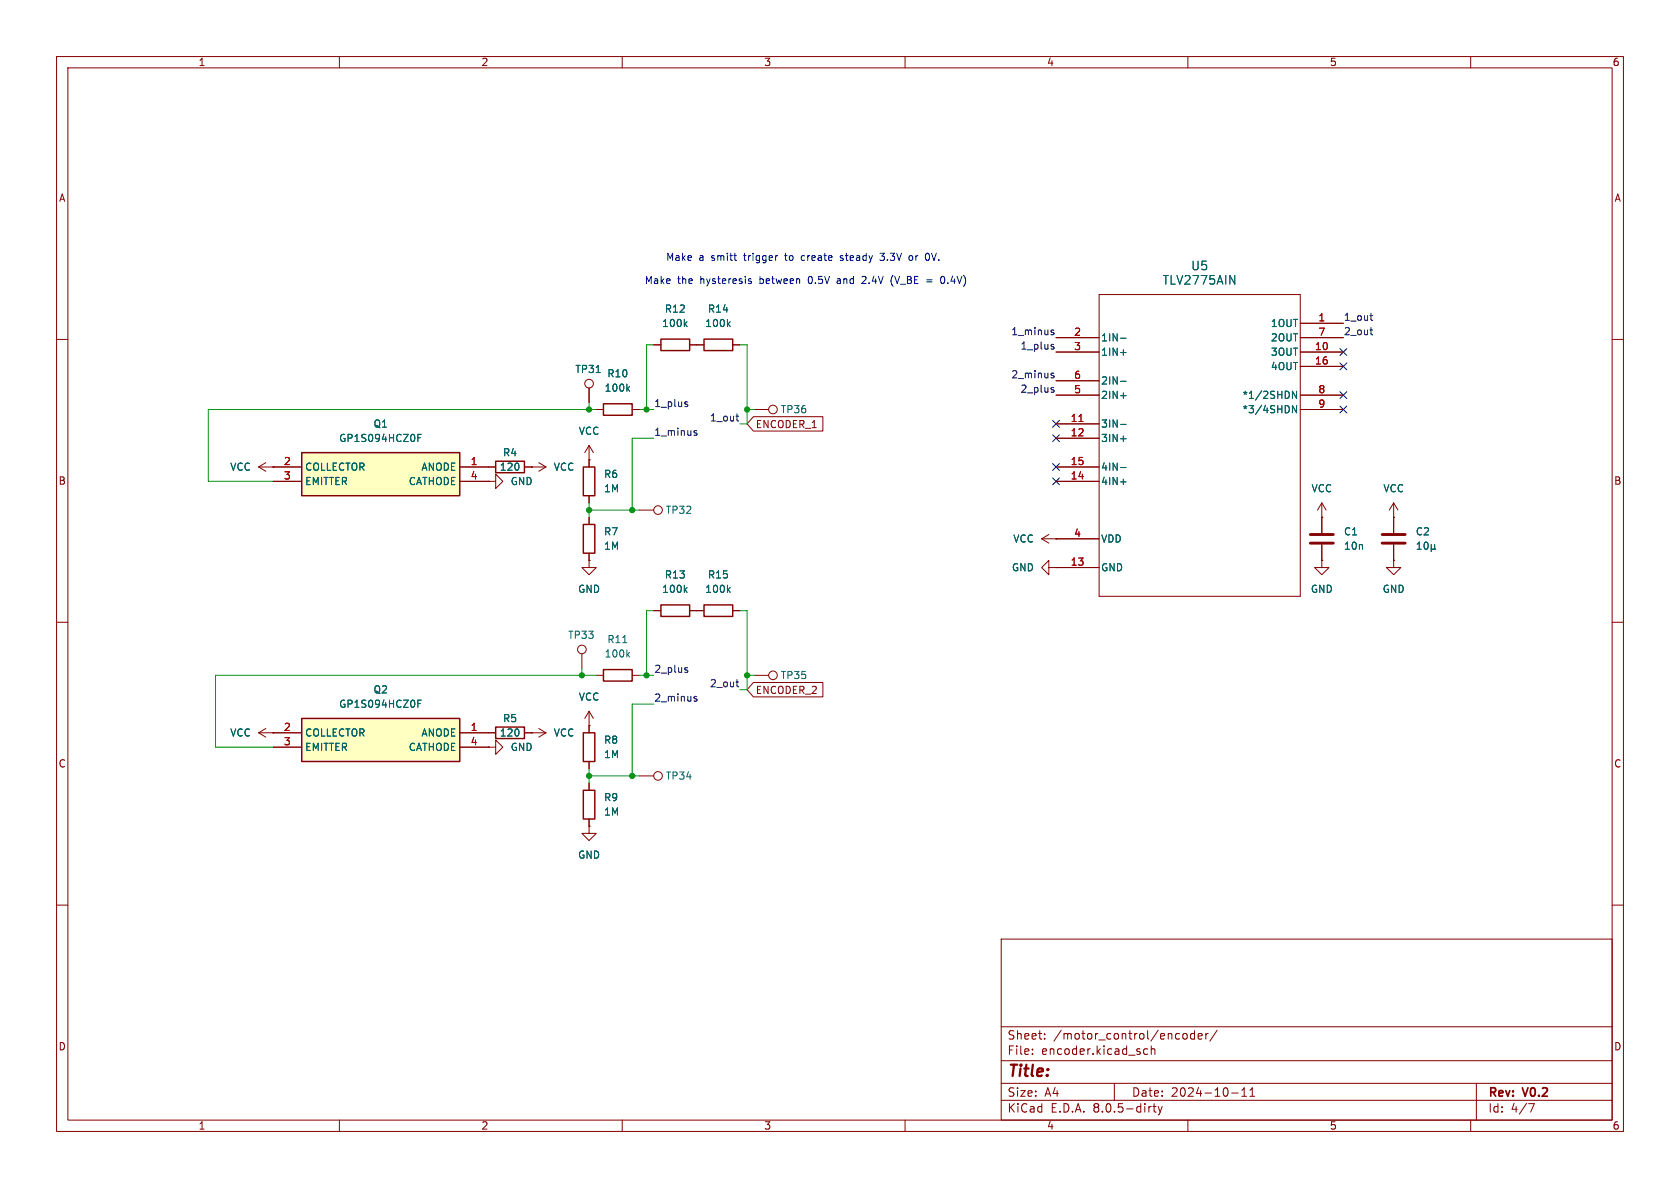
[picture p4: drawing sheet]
<svg xmlns="http://www.w3.org/2000/svg" width="297mm" height="210mm" viewBox="0 0 297 210" stroke-linecap="round" stroke-linejoin="round" font-family="sans-serif">
<g fill="none" stroke="#840000" stroke-width=".18">
<path d="M10 10h277v190h-277zM12 12h273v186h-273zM60 10v2M110 10v2M160 10v2M210 10v2M260 10v2M10 60h2M186.7 59.7h7.6M194.3 52.1h35.6v53.3h-35.6zM229.9 57.2h7.6M229.9 59.7h7.6"/>
<path d="M285 60h2M104.1 78.7l-.7 1.3M104.1 68.6v2.5M104.1 78.7v3.9M104.1 78.7l.8 1.3M105.4 72.4h1.3M111.8 72.4h1.2M115.6 61h1.2M121.9 61h2.6M129.5 61h1.3M133.3 72.4h2.6M186.7 62.2h7.6"/>
<path d="M186.7 74.9h7.6M186.7 77.5h7.6M186.7 69.9h7.6M186.7 67.3h7.6M229.9 72.4h7.6M229.9 62.2h7.6M229.9 64.8h7.6M229.9 69.9h7.6M86.4 85.1h1.2v-1.3l1.3 1.3-1.3 1.3v-1.3M86.4 85.1h.1M86.4 82.6h1.2M92.7 82.6h3.8"/>
<path d="M94 82.6h.1M95.2 81.8l1.3 .8M96.5 82.6l-1.3 .7M104.1 81.3h.1M104.1 87.6v1.3M104.1 91.4v1.3M104.1 97.8v1.3M113 90.2h2.6M184.1 95.3h10.2M184.1 95.3l1.3 .7M185.4 94.5l-1.3 .8M186.7 95.3h.1"/>
<path d="M186.7 82.6h7.6M186.7 85.1h7.6M233.7 99.1v1.2h1.2l-1.2 1.3-1.3-1.3h1.3M233.7 99.1h.1M233.7 91.4h.1M233.7 88.9l-.8 1.3M233.7 88.9v5.3M233.7 96.3v2.8M233.7 88.9l.7 1.3M246.4 99.1v1.2h1.2l-1.2 1.3-1.3-1.3h1.3M246.4 99.1h.1M246.4 91.4h.1"/>
<path d="M246.4 88.9l-.8 1.3M246.4 88.9v5.3M246.4 96.3v2.8M246.4 88.9l.7 1.3M10 110h2M102.9 115.6v2.5M105.4 119.4h1.3M111.8 119.4h1.2M115.6 108h1.2M121.9 108h2.6M129.5 108h1.3M133.3 119.4h2.6"/>
<path d="M185.4 100.3v-1.2l-1.3 1.2 1.3 1.3v-1.3h1.3M186.7 100.3h.1M186.7 100.3h7.6M285 110h2M45.7 129.5l1.3 .8M45.7 129.5h2.6M47 128.8l-1.3 .7M48.3 129.5h.1M104.1 128.3v1.2M104.1 134.6v1.3M113 137.2h2.6M10 160h2"/>
<path d="M285 160h2M177 166h108v32h-108zM60 198v2M110 198v2M160 198v2M177 194.5h108M177 191.5h108M177 187.5h108M177 181.5h108M182.5 186.3v.1M182.5 185.5v.1M184.7 183.6v.1"/>
<path d="M184.7 182.8v.1M197 191.5v3M202.9 185.5l-.4-.1-.3 .3v.4l.1 .2h.6M203.5 185.5l.2-.1 .4 .1 .1 .9M203.5 184.9v1.5M203.5 195.6l-.3 .1M203.8 195.6h.6M204 195.1v1.3l.4 .2M204.7 195.6l.4 1M205.1 196.6l-.1 .4-.3 .1M205.5 195.6l-.4 1M209.2 182.8l.4-.1 .3 .3v.4l-.3 .3-.4-.1-.1-.2v-.4z"/>
<path d="M210 198v2M211.2 182.8l-.5-.1-.2 .3v.4l.1 .2h.6M211.2 182.2v1.5M211.8 183.2l.7-.1v-.3l-.5-.1-.2 .2 .1 .7h.6M213.2 182.7v1M213.6 182.7l-.3 .1-.1 .2M215.2 182.1l-1.3 2M217.7 193.2h1.2M219.5 193.8h.9M219.5 192.7l.5-.4v1.5M221 193.8h.8M221 192.7l.4-.4v1.5"/>
<path d="M260 198v2M261 191.5v6.5M270.2 195.1h1l-.6 1.5"/>
<circle cx="104.1" cy="67.8" r=".76"/>
<circle cx="136.7" cy="72.4" r=".76"/>
<circle cx="116.3" cy="90.2" r=".76"/>
<circle cx="102.9" cy="114.8" r=".76"/>
<circle cx="136.7" cy="119.4" r=".76"/>
<circle cx="116.3" cy="137.2" r=".76"/>
</g>
<path d="M116.8 59.9h5.1v2.1h-5.1zM124.5 59.9h5v2.1h-5zM106.7 71.4h5.1v2h-5.1zM87.6 81.5h5.1v2.1h-5.1zM103.1 82.6h2.1v5h-2.1zM103.1 92.7h2.1v5.1h-2.1zM106.7 118.4h5.1v2h-5.1zM116.8 106.9h5.1v2.1h-5.1zM124.5 106.9h5v2.1h-5zM103.1 129.5h2.1v5.1h-2.1z" fill="none" stroke="#840000" stroke-width=".25"/>
<g fill="none" stroke="#006464" stroke-width=".18">
<path d="M121.1 57.2l.4 .5M121.5 56.9l-.5 .5M128.7 57.2l.4 .5M129.1 56.9l-.5 .5M198.1 59.8h1M217.4 48.7l.9 1.5v-1.5M105.4 65.9h.7M110.9 68.7l.4 .5M111.3 68.3l-.5 .5M198.1 75h1M198.1 77.6h1M198.1 62.3h1"/>
<path d="M198.1 69.9h1M198.1 67.4h1M229.2 69.2v1.2l-.7-1.2v1.2M229.2 71.7v1.3l-.7-1.3v1.3M198.1 85.2h1M198.1 82.6h1M250.5 97.1h.8M250.5 96.2l.4-.4v1.3M251.9 96l.2-.2a.68 .68 0 0 1 .4 .7 .68 .68 0 0 1-.4 .6l-.2-.1-.1-.4zM253 96.9l.2 .2h.2l.2-.2M253 96.3v1.2M253.6 96.9l.2 .2"/>
<path d="M253.6 96.3v.6M110.1 113.6h.7M110.9 115.7l.4 .4M111.3 115.3l-.5 .5M121.1 104.2l.4 .5M121.5 103.9l-.5 .5M128.7 104.2l.4 .5M129.1 103.9l-.5 .5"/>
</g>
<path d="M231.6 96h4.1M231.6 94.5h4.1M244.3 96h4.1M244.3 94.5h4.1" fill="none" stroke="#840000" stroke-width=".51"/>
<path d="M190.7 74.5h.8" fill="none" stroke="#a90000" stroke-width=".18"/>
<path d="M53.3 80h28v7.6h-28z" fill="#ffffc2"/>
<path d="M53.3 80h28v7.6h-28zM87.6 128.5h5.1v2.1h-5.1z" fill="none" stroke="#840000" stroke-width=".25"/>
<g fill="none" stroke="#840000" stroke-width=".18">
<path d="M45.7 82.6h7.6M45.7 82.6l1.3 .7M47 81.8l-1.3 .8M48.3 82.6h.1M48.3 85.1h5M81.3 82.6h5.1M81.3 85.1h5.1M104.1 99.1v1.2h1.3l-1.3 1.3-1.2-1.3h1.2M104.1 99.1h.1M86.4 129.5h1.2M92.7 129.5h3.8M94 129.5h.1"/>
<path d="M95.2 128.8l1.3 .7M96.5 129.5l-1.3 .8M104.1 128.3h.1M104.1 125.7l-.7 1.3M104.1 125.7v2.6M104.1 125.7l.8 1.3M104.1 146.1v1.2h1.3l-1.3 1.3-1.2-1.3h1.2M104.1 146.1h.1"/>
</g>
<path d="M73.9 77.4h.4M74.5 76.8h-.6v1.2" fill="none" stroke="#006464" stroke-width=".18"/>
<path d="M53.3 127h28v7.6h-28z" fill="#ffffc2"/>
<path d="M53.3 127h28v7.6h-28zM103.1 139.7h2.1v5.1h-2.1z" fill="none" stroke="#840000" stroke-width=".25"/>
<g fill="none" stroke="#840000" stroke-width=".18">
<path d="M186.7 59.7h7.6M229.9 57.2h7.6M229.9 59.7h7.6M104.1 68.6v2.5M105.4 72.4h1.3M111.8 72.4h1.2M115.6 61h1.2M121.9 61h2.6M129.5 61h1.3M133.2 73.7h12.3v2.5h-12.3l-1.1-1.3zM186.7 62.2h7.6M186.7 74.9h7.6"/>
<path d="M186.7 77.5h7.6M186.7 69.9h7.6M186.7 67.3h7.6M229.9 72.4h7.6M229.9 62.2h7.6M229.9 64.8h7.6M229.9 69.9h7.6M48.3 82.6h.1M48.3 82.6h5M48.3 85.1h5M81.3 82.6h6.3M81.3 85.1h5.1"/>
<path d="M86.4 85.1h.1M92.7 82.6h1.3M94 82.6h.1M104.1 99.1h.1M104.1 81.3h.1M104.1 81.3v1.3M104.1 87.6v1.3M104.1 91.4v1.3M104.1 97.8v1.3M186.7 95.3h.1M186.7 82.6h7.6M186.7 85.1h7.6"/>
<path d="M186.7 95.3h7.6M233.7 91.4h.1M233.7 99.1h.1M233.7 91.4v2.8M233.7 96.3v2.8M246.4 99.1h.1M246.4 91.4h.1M246.4 91.4v2.8M246.4 96.3v2.8M115.6 108h1.2M121.9 108h2.6M129.5 108h1.3"/>
<path d="M186.7 100.3h.1M186.7 100.3h7.6M48.3 129.5h.1M48.3 129.5h5M48.3 132.1h5M81.3 129.5h6.3M81.3 132.1h5.1M86.4 132.1h1.2v-1.3l1.3 1.3-1.3 1.3v-1.3M86.4 132.1h.1M92.7 129.5h1.3M94 129.5h.1M104.1 128.3h.1"/>
<path d="M104.1 128.3v1.2M104.1 134.6v1.3M104.1 138.4v1.3M133.2 120.6h12.3v2.6h-12.3l-1.1-1.3zM104.1 146.1h.1M104.1 144.8v1.3"/>
</g>
<g fill="none" stroke="#006464" stroke-width=".18">
<path d="M121.1 57.2l.4 .5M121.5 56.9l-.5 .5M128.7 57.2l.4 .5M129.1 56.9l-.5 .5M198.1 59.8h1M217.4 48.7l.9 1.5v-1.5M73.9 77.4h.4M74.5 76.8h-.6v1.2M105.4 65.9h.7M110.9 68.7l.4 .5M111.3 68.3l-.5 .5M198.1 75h1"/>
<path d="M198.1 77.6h1M198.1 62.3h1M198.1 69.9h1M198.1 67.4h1M229.2 69.2v1.2l-.7-1.2v1.2M229.2 71.7v1.3l-.7-1.3v1.3M198.1 85.2h1M198.1 82.6h1M250.5 97.1h.8M250.5 96.2l.4-.4v1.3M251.9 96l.2-.2a.68 .68 0 0 1 .4 .7 .68 .68 0 0 1-.4 .6l-.2-.1-.1-.4zM253 96.9l.2 .2h.2l.2-.2"/>
<path d="M253 96.3v1.2M253.6 96.9l.2 .2M253.6 96.3v.6M121.1 104.2l.4 .5M121.5 103.9l-.5 .5M128.7 104.2l.4 .5M129.1 103.9l-.5 .5M73.9 124.4h.4M74.5 123.8h-.6v1.2"/>
</g>
<g fill="none" stroke="#0f0f0f" stroke-width=".18">
<path d="M185.9 58.4h.4M185.9 58.7l.4 .2v.2l-.4 .1M242.2 58.3h.5M242.2 55.8h.5M242.4 59.1l.3 .1M242.4 56.6h.3M121.2 71.5h.3l.1 .2-.2 .2h-.2M121.2 71l.3 .1M122.7 76.5l.5 .2v.2l-.4 .1M122.7 76.2h.5M130.1 73.6h.5M130.3 74.4h.3"/>
<path d="M185.9 66.3l.4 .3v.1l-.4 .1M185.9 66h.4M186 61.3l.3 .1v.1l-.1 .2h-.3M186 68.9l.3 .1v.2l-.1 .1h-.3M186 60.9h.3M186 68.5l.3 .1M121.2 118.4l.3 .1 .1 .2-.2 .2h-.2M121.2 118l.3 .1M122.7 123.5l.5 .2v.2h-.4M122.7 123.2h.5M130.1 120.6h.5M130.3 121.3l.3 .1"/>
</g>
<g fill="none" stroke="#0000c2" stroke-width=".18">
<path d="M129.7 45.2h.5M130.1 46h.1M132.4 49.6l.4 .2v.1l-.1 .2h-.4M132.4 49.3h.4M137.4 45.2h.1M141.9 45.2l-.3 .2v.4l.3 .2M148.1 49.3h-.1M148.1 49.6l-.1 .2 .1 .3M148.5 46h.4M148.9 45.2l-.4 .2 .1 .2h.3M152.9 48.9l-.5 .1M153 49.4l-.7 .7h.8"/>
<path d="M155.6 45.9l.1 .1h.5M155.6 44.8h.7l-.4 .5h.3M157.9 48.7a1.46 1.46 0 0 0 0 1.9M160.8 45.3l.3-.1 .3 .2-.1 .5-.2 .1h-.3M163.8 49.5h1M163.8 49.8h1M164.1 44.8l.2 .5-.2 .7M166.3 49.3l.1-.3 .2-.1a.68 .68 0 0 1 .4 .6 .68 .68 0 0 1-.4 .6"/>
</g>
<g fill="none" stroke="#009600" stroke-width=".18">
<path d="M104.1 71.1v1.3M105.4 72.4h-68.6v12.7h11.5M113 72.4h2.6M115.6 77.5h-3.8v12.7M115.6 61h-1.3v11.4M130.8 61h1.3v13.9h-1.3M132.1 72.4h1.2M104.1 90.2h8.9M104.1 88.9v2.5M102.9 118.1v1.3M105.4 119.4h-67.3v12.7h10.2M113 119.4h2.6"/>
<path d="M115.6 108h-1.3v11.4M130.8 108h1.3v13.9h-1.3M132.1 119.4h1.2M104.1 135.9v2.5M104.1 137.2h8.9M115.6 124.5h-3.8v12.7"/>
</g>
<g fill="none" stroke="#000084" stroke-width=".18">
<path d="M186.1 74.3l1.2 1.2M186.1 76.9l1.2 1.2M187.3 74.3l-1.2 1.2M187.3 76.9l-1.2 1.2M236.9 64.2l1.2 1.2M236.9 61.6l1.2 1.2M236.9 69.2l1.2 1.3M236.9 71.8l1.2 1.2M238.1 64.2l-1.2 1.2M238.1 61.6l-1.2 1.2M238.1 69.2l-1.2 1.3M238.1 71.8l-1.2 1.2"/>
<path d="M186.1 84.5l1.2 1.2M186.1 81.9l1.2 1.3M187.3 84.5l-1.2 1.2M187.3 81.9l-1.2 1.3"/>
</g>
<path d="M190.7 74.5h.8" fill="none" stroke="#a90000" stroke-width=".18"/>
<g fill="#009600" stroke="#009600" stroke-width=".18">
<circle cx="114.3" cy="119.4" r=".46"/>
<circle cx="102.9" cy="119.4" r=".46"/>
<circle cx="111.8" cy="137.2" r=".46"/>
<circle cx="104.1" cy="72.4" r=".46"/>
<circle cx="114.3" cy="72.4" r=".46"/>
<circle cx="132.1" cy="72.4" r=".46"/>
<circle cx="104.1" cy="90.2" r=".46"/>
<circle cx="111.8" cy="90.2" r=".46"/>
<circle cx="132.1" cy="119.4" r=".46"/>
<circle cx="104.1" cy="137.2" r=".46"/>
</g>
<text font-size="2.8" fill="#840000" x="178" y="190.9">Title:</text>
<g font-size="2.1" fill="#006464">
<text x="210.5" y="48">U5</text>
<text x="205.4" y="50.5">TLV2775AIN</text>
</g>
<g font-size="2.1" fill="#840000">
<text x="178" y="184">Sheet:</text>
<text x="186.2" y="184">/motor_control/encoder/</text>
<text x="178" y="186.7">File:</text>
<text x="184.1" y="186.7">encoder.kicad_sch</text>
<text x="178" y="196.9">KiCad</text>
<text x="178" y="194.1">Size:</text>
<text x="184.7" y="194.1">A4</text>
<text x="185.7" y="196.9">E.D.A.</text>
<text x="193.3" y="196.9">8.0.5-dirty</text>
<text x="200" y="194.1">Date:</text>
<text x="207" y="194.1">2024-10-11</text>
<text x="263" y="194.3">Rev:</text>
<text x="263" y="196.9">Id:</text>
<text x="267.1" y="196.9">4/7</text>
<text x="269.4" y="194.3">V0.2</text>
</g>
<g font-size="1.8" fill="#840000">
<text x="35" y="11.9">1</text>
<text x="85" y="11.9">2</text>
<text x="135" y="11.9">3</text>
<text x="185" y="11.9">4</text>
<text x="235" y="11.9">5</text>
<text x="285" y="11.9">6</text>
<text x="10.3" y="35.9">A</text>
<text x="285.3" y="35.9">A</text>
<text x="133.5" y="75.9">ENCODER_1</text>
<text x="10.3" y="85.9">B</text>
<text x="285.3" y="85.9">B</text>
<text x="133.5" y="122.9">ENCODER_2</text>
<text x="10.3" y="135.9">C</text>
<text x="285.3" y="135.9">C</text>
<text x="10.3" y="185.9">D</text>
<text x="285.3" y="185.9">D</text>
<text x="35" y="199.9">1</text>
<text x="85" y="199.9">2</text>
<text x="135" y="199.9">3</text>
<text x="185" y="199.9">4</text>
<text x="235" y="199.9">5</text>
<text x="285" y="199.9">6</text>
</g>
<g font-size="1.8" fill="#0000c2">
<text x="117.7" y="46.3">Make</text>
<text x="123.5" y="46.3">a</text>
<text x="125.9" y="46.3">smitt</text>
<text x="131.8" y="46.3">trigger</text>
<text x="139.3" y="46.3">to</text>
<text x="142.3" y="46.3">create</text>
<text x="149.4" y="46.3">steady</text>
<text x="156.7" y="46.3">3.3V</text>
<text x="162" y="46.3">or</text>
<text x="165.1" y="46.3">0V.</text>
<text x="113.9" y="50.4">Make</text>
<text x="119.8" y="50.4">the</text>
<text x="123.9" y="50.4">hysteresis</text>
<text x="134.6" y="50.4">between</text>
<text x="143.4" y="50.4">0.5V</text>
<text x="148.6" y="50.4">and</text>
<text x="153.3" y="50.4">2.4V</text>
<text x="158.5" y="50.4">(V_BE</text>
<text x="165" y="50.4">=</text>
<text x="167.8" y="50.4">0.4V)</text>
</g>
<g font-size="1.8" fill="#006464">
<text x="116.9" y="58">100k</text>
<text x="117.4" y="55.5">R12</text>
<text x="124.6" y="58">100k</text>
<text x="125.1" y="55.5">R14</text>
<text x="224.6" y="58">1OUT</text>
<text x="194.6" y="60.6">1IN-</text>
<text x="194.6" y="63.1">1IN+</text>
<text x="224.6" y="63.1">3OUT</text>
<text x="224.6" y="65.6">4OUT</text>
<text x="224.6" y="60.6">2OUT</text>
<text x="101.6" y="66.1">TP31</text>
<text x="106.8" y="69.4">100k</text>
<text x="107.3" y="66.9">R10</text>
<text x="194.6" y="70.7">2IN+</text>
<text x="194.6" y="68.2">2IN-</text>
<text x="219.6" y="70.7">*1/2SHDN</text>
<text x="65.9" y="75.8">Q1</text>
<text x="102.2" y="77.1">VCC</text>
<text x="137.9" y="73.3">TP36</text>
<text x="194.6" y="75.8">3IN-</text>
<text x="219.6" y="73.3">*3/4SHDN</text>
<text x="40.6" y="83.4">VCC</text>
<text x="53.8" y="83.4">COLLECTOR</text>
<text x="59.9" y="78.3">GP1S094HCZ0F</text>
<text x="74.4" y="83.4">ANODE</text>
<text x="88.3" y="83.4">120</text>
<text x="88.8" y="80.9">R4</text>
<text x="97.8" y="83.4">VCC</text>
<text x="194.6" y="78.3">3IN+</text>
<text x="194.6" y="83.4">4IN-</text>
<text x="53.8" y="86">EMITTER</text>
<text x="72.2" y="86">CATHODE</text>
<text x="90.2" y="86">GND</text>
<text x="106.7" y="84.7">R6</text>
<text x="106.7" y="87.2">1M</text>
<text x="194.6" y="86">4IN+</text>
<text x="231.8" y="87.2">VCC</text>
<text x="244.5" y="87.2">VCC</text>
<text x="106.7" y="94.8">R7</text>
<text x="117.6" y="91">TP32</text>
<text x="237.5" y="94.8">C1</text>
<text x="250.2" y="94.8">C2</text>
<text x="106.7" y="97.4">1M</text>
<text x="178.8" y="101.2">GND</text>
<text x="179" y="96.1">VCC</text>
<text x="194.6" y="101.2">GND</text>
<text x="194.6" y="96.1">VDD</text>
<text x="237.5" y="97.4">10n</text>
<text x="102.1" y="105">GND</text>
<text x="116.9" y="105">100k</text>
<text x="117.4" y="102.5">R13</text>
<text x="124.6" y="105">100k</text>
<text x="125.1" y="102.5">R15</text>
<text x="231.6" y="105">GND</text>
<text x="244.3" y="105">GND</text>
<text x="100.3" y="113.1">TP33</text>
<text x="107.3" y="113.9">R11</text>
<text x="106.8" y="116.4">100k</text>
<text x="59.9" y="125.3">GP1S094HCZ0F</text>
<text x="65.9" y="122.8">Q2</text>
<text x="102.2" y="124.1">VCC</text>
<text x="137.9" y="120.2">TP35</text>
<text x="40.6" y="130.4">VCC</text>
<text x="53.8" y="130.4">COLLECTOR</text>
<text x="74.4" y="130.4">ANODE</text>
<text x="88.3" y="130.4">120</text>
<text x="88.8" y="127.9">R5</text>
<text x="97.8" y="130.4">VCC</text>
<text x="106.7" y="131.7">R8</text>
<text x="53.8" y="132.9">EMITTER</text>
<text x="72.2" y="132.9">CATHODE</text>
<text x="90.2" y="132.9">GND</text>
<text x="106.7" y="134.2">1M</text>
<text x="106.7" y="141.8">R9</text>
<text x="117.6" y="138">TP34</text>
<text x="106.7" y="144.4">1M</text>
<text x="102.1" y="152">GND</text>
</g>
<g font-size="1.8" fill="#0f0f0f">
<text x="178.7" y="59.3">1_minus</text>
<text x="237.5" y="59.3">2_out</text>
<text x="237.5" y="56.8">1_out</text>
<text x="180.3" y="61.9">1_plus</text>
<text x="178.7" y="67">2_minus</text>
<text x="180.3" y="69.5">2_plus</text>
<text x="115.6" y="77.1">1_minus</text>
<text x="115.6" y="72">1_plus</text>
<text x="125.4" y="74.6">1_out</text>
<text x="115.6" y="119">2_plus</text>
<text x="115.6" y="124.1">2_minus</text>
<text x="125.4" y="121.6">2_out</text>
</g>
<g font-size="1.8" fill="#a90000">
<text x="189.8" y="59.4">2</text>
<text x="233" y="56.9">1</text>
<text x="233" y="59.4">7</text>
<text x="189.8" y="62">3</text>
<text x="232.4" y="62">10</text>
<text x="232.4" y="64.5">16</text>
<text x="189.8" y="69.6">5</text>
<text x="189.8" y="67.1">6</text>
<text x="233" y="69.6">8</text>
<text x="189.2" y="74.7">11</text>
<text x="189.2" y="77.2">12</text>
<text x="233" y="72.1">9</text>
<text x="50.1" y="82.3">2</text>
<text x="83.1" y="82.3">1</text>
<text x="189.2" y="82.3">15</text>
<text x="50.1" y="84.8">3</text>
<text x="83.1" y="84.8">4</text>
<text x="189.2" y="84.8">14</text>
<text x="189.8" y="95">4</text>
<text x="189.2" y="100.1">13</text>
<text x="50.1" y="129.3">2</text>
<text x="50.1" y="131.8">3</text>
<text x="83.1" y="129.3">1</text>
<text x="83.1" y="131.8">4</text>
</g>
</svg>
